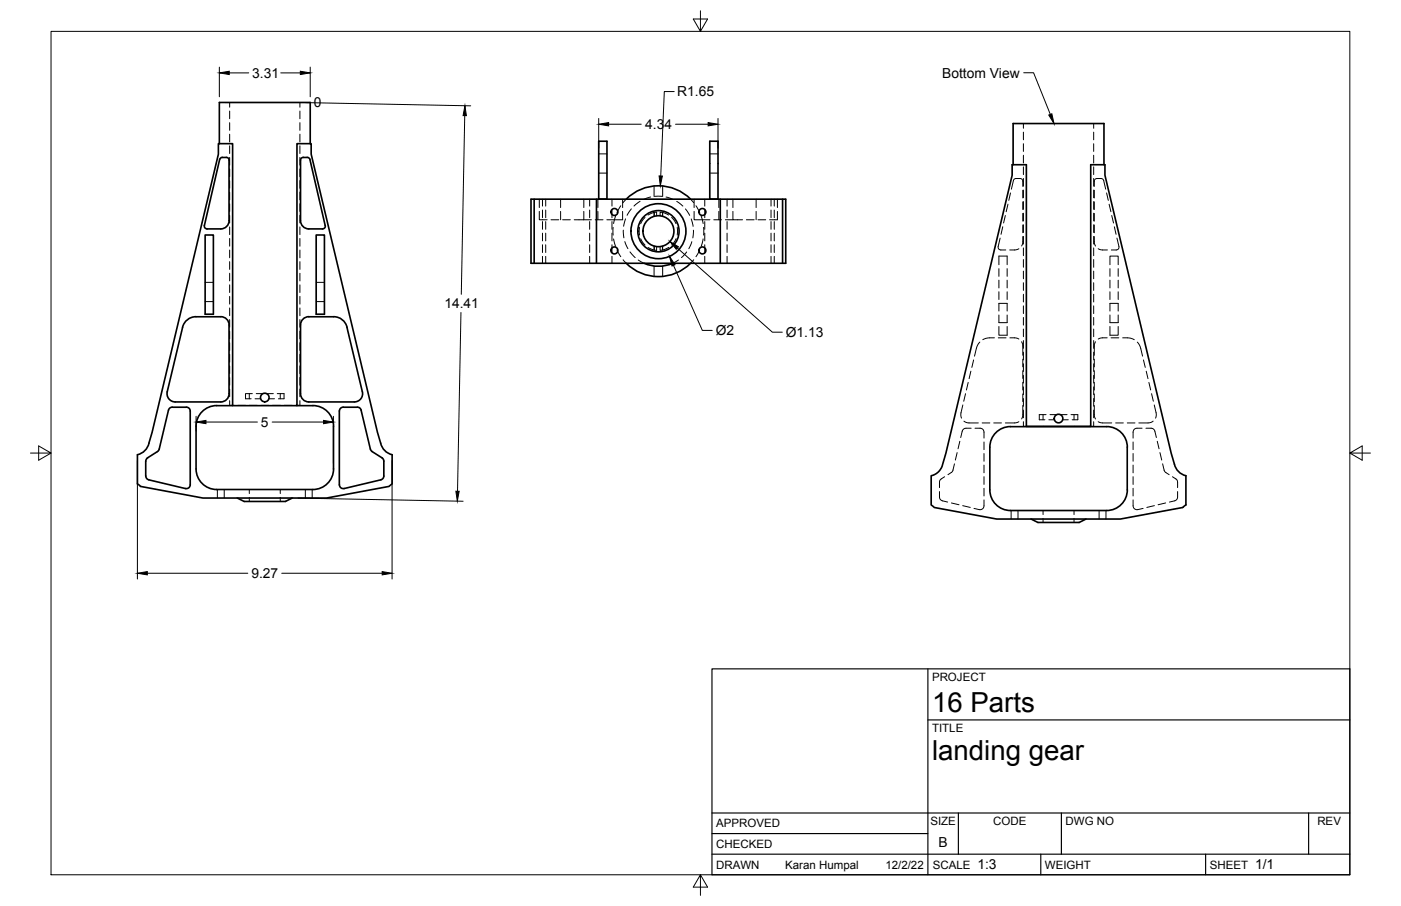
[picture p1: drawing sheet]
<svg xmlns="http://www.w3.org/2000/svg" width="432mm" height="279mm" viewBox="0 0 432 279" stroke-linecap="round" stroke-linejoin="round" font-family="sans-serif">
<!-- layer: Visible -->
<g fill="none" stroke="#000" stroke-width=".51">
<path d="M67.6 44.3v-12.7h28v12.7M68 48.7l1.8-.2a.82 .82 0 0 1 .8 .9v18.6a2.55 2.55 0 0 1-2.5 2.6h-4.5l-.6-.8 4.7-20.6zM92.9 48.8l1.8-.3 .7 .4 4.8 20.6v.5l-.5 .6h-4.5a2.55 2.55 0 0 1-2.6-2.6v-18.6zM184.5 43.6h2.6v17.8h-2.6zM218.8 43.6h2.5v17.8h-2.5zM312 50.8h4.3v80.7h19.9v-80.7h4.4v3.2l20.4 85.8 1 3.4a4.7 4.7 0 0 0 3.5 3.5v9l-1 .8-19.2 3.6h-38.1l-19.2-3.6-1-.8v-9a4.6 4.6 0 0 0 3.5-3.5l1-3.4 20.5-85.8zM312.3 50.8v-12.7h28v12.7M63.2 72.5h2.6v24.4h-2.6zM97.5 72.5h2.5v24.4h-2.5zM163.7 61.4h78.5v19.8h-78.5zM164.6 61.4v19.8M183.8 61.4v19.8"/>
<path d="M212.9 61.4a14 14 0 0 0-19.9 0M222 61.4v19.8M241.2 61.4v19.8M60.4 97.7h7.7M68.1 97.7a2.55 2.55 0 0 1 2.5 2.5v21.2a2.51 2.51 0 0 1-2.5 2.6h-14.1a2.55 2.55 0 0 1-2.5-3.2l4.8-19.9a4.2 4.2 0 0 1 4.1-3.2M95.2 97.7h7.6M95.2 97.7a2.55 2.55 0 0 0-2.6 2.5v21.2a2.55 2.55 0 0 0 2.6 2.6h14a2.55 2.55 0 0 0 2.5-3.2M102.8 97.7a4.2 4.2 0 0 1 4.2 3.2l4.7 19.9M198.5 81.2a10.8 10.8 0 0 0 8.8 0M212.9 81.2a14 14 0 0 1-19.9 0M51.9 126.5a1.2 1.2 0 0 1 1.2-.9h4.3a1.15 1.15 0 0 1 1.2 1.2v22.7a1.2 1.2 0 0 1-1.4 1.2l-11.4-2.7a1.23 1.23 0 0 1-.9-1.2l.1-4.9 .5-.7 3.5-2.4 2.9-12.3M66.8 125.1h4.9v-80.8h-4.4v3.2l-20.4 85.8-1 3.4a4.6 4.6 0 0 1-3.5 3.5v9l.9 .8 19.2 3.6h38.2l19.2-3.6 1-.8v-9a4.7 4.7 0 0 1-3.6-3.5l-1-3.4-20.4-85.8v-3.2h-4.4v80.8h-19.8"/>
<path d="M91.5 125.1h4.9M96.4 125.1a6.4 6.4 0 0 1 6.4 6.3v13.2a6.3 6.3 0 0 1-6.4 6.4h-29.6a6.4 6.4 0 0 1-6.4-6.4v-13.2a6.4 6.4 0 0 1 6.4-6.3M104.6 126.8v22.7M111.3 126.5l2.9 12M111.3 126.5a1.15 1.15 0 0 0-1.2-.9h-4.7l-.6 .5-.2 .7M114.2 138.5l.5 .8 3.5 2.3 .1 5.2a1.21 1.21 0 0 1-.9 1.2l-11.3 2.7a1.2 1.2 0 0 1-1.5-1.2M311.4 131.6h29.7M311.4 131.6a6.4 6.4 0 0 0-6.3 6.3v13.2a6.4 6.4 0 0 0 6.3 6.3h29.7a6.4 6.4 0 0 0 6.4-6.3l-.1-13.2a6.3 6.3 0 0 0-6.3-6.3M73.1 153.6l2.1 1h12.8l2.1-1M317.8 160.1l2.1 1h12.7l2.1-1"/>
<circle cx="189.4" cy="77.2" r="1.07"/>
<circle cx="189.4" cy="65.4" r="1.07"/>
<circle cx="202.9" cy="71.3" r="4.8"/>
<circle cx="202.9" cy="71.3" r="6.4"/>
<circle cx="202.9" cy="71.3" r="8.5"/>
<circle cx="216.5" cy="77.2" r="1.07"/>
<circle cx="216.5" cy="65.4" r="1.07"/>
<circle cx="81.6" cy="122.6" r="1.32"/>
<circle cx="326.2" cy="129.1" r="1.32"/>
</g>
<!-- layer: Hidden -->
<g fill="none" stroke="#000" stroke-width=".31">
<path d="M70.8 31.6v1.5M70.8 34.2v2.4M70.8 37.8v2.4M92.4 31.6v1.5M92.4 34.2v2.4M92.4 37.8v2.4M315.4 38.1v1.5M337.1 38.1v1.5M70.8 41.4v2.4M70.8 45v2.3M70.8 48.5v2.4M70.8 52.1v2.4"/>
<path d="M70.8 55.7v2.4M70.8 59.2v2.4M92.4 41.4v2.4M92.4 45v2.3M92.4 48.5v2.4M92.4 52.1v2.4M92.4 55.7v2.4M92.4 59.2v2.4M184.5 53.4h2.6M184.5 47.5h2.6M201.6 57.4v3.2M204.2 57.4v3.2"/>
<path d="M218.8 53.4h2.5M218.8 47.5h2.5M311.4 59.5l-.5 2.3M315.2 57.5l-.2-2.1-.5-.3h-1.5l-.6 .4-.7 2.8M315.2 58.7v2.3M315.4 40.7v2.4M315.4 44.3v2.4M315.4 47.9v2.4M315.4 51.5v2.3M315.4 55v2.4M315.4 58.6v2.4M337.1 40.7v2.4"/>
<path d="M337.1 44.3v2.4M337.1 47.9v2.4M337.1 51.5v2.3M337.1 55v2.4M337.1 58.6v2.4M337.3 57.5l.2-2.1 .5-.3h1.5l.6 .4 .7 2.8M337.3 58.7v2.3M341.1 59.5l.5 2.3M70.8 62.8v2.4M70.8 66.4v2.4M70.8 70v2.3M70.8 73.5v2.4"/>
<path d="M70.8 77.1v2.4M92.4 62.8v2.4M92.4 66.4v2.4M92.4 70v2.3M92.4 73.5v2.4M92.4 77.1v2.4M166.2 65.2v2.6h2.4M166.2 61.4v2.6M167.2 61.4v2.2M167.2 64.8v2.3M167.2 68.3v2.4M167.2 71.9v2.4"/>
<path d="M167.2 75.5v2.4M167.2 79.1v2.1M168.2 61.4v2.2M168.2 64.8v2.3M168.2 68.3v2.4M168.2 71.9v2.4M168.2 75.5v2.4M168.2 79.1v2.1M169.8 67.8h2.4M172.8 61.4v2.6M172.8 65.2v2.6M173.4 67.8h2.4"/>
<path d="M177 67.8h2.9M179.9 67.8h2.4M179.9 61.4v2.6M179.9 65.2v2.6M181.7 61.4v2.2M181.7 64.8v2.3M181.7 68.3v2.4M181.7 71.9v2.4M181.7 75.5v2.4M181.7 79.1v2.1M183.5 67.8h2.3M184.3 61.4v2.6"/>
<path d="M184.3 65.2v2.6M188.6 61.4v2.2M188.6 64.8v2.3M188.6 68.3v2.4M188.6 71.9v2.4M188.6 75.5v2.4M188.6 79.1v2.1M189 70.1v2.4M189.1 73.7l.6 2.3M189.7 66.6l-.6 2.3M190.2 77.1l1.1 2.1M191.3 63.5l-1.1 2"/>
<path d="M191.9 65.2v2.6h-4.9M191.9 61.4v2.6M192.1 71l.2 2.3M192.6 74.5l.9 2.2M192.8 67.5l-.6 2.3M193 61.4l-1 1.1M194.2 77.7l1.6 1.7M194.6 64.4l-1.3 2M197.1 70.1v2.4M197.3 62.1l-1.9 1.4M197.5 73.6l1.3 2M198.8 67.1l-1.3 1.9"/>
<path d="M199.7 66.3l2-.8v1.2M200.6 60.7l-2.3 .8M201.6 65.5v1.2M201.6 75.9v1.2M201.7 65.5l.7-.1v1.2M201.7 75.9v1.2M201.7 60.6h2.4M202.4 76.1v1.1l-1.4-.3-1.3-.6M203.5 66.6v-1.2l.6 .1 .1 1.2M204.2 75.9l-.1 1.2-.6 .1v-1.1M204.2 65.5l1.9 .8M204.2 65.5v1.2"/>
<path d="M204.2 75.9v1.2M205.3 60.8l2.2 .7M206.1 76.3l-1.9 .8M207 67.1l1.4 1.9M208.4 73.6l-1.4 2M208.6 62.1l1.9 1.5M208.7 70.1v2.4M211.3 64.4l1.3 2M211.6 77.7l-1.6 1.7M212.8 61.4l1 1.1M213 67.5l.6 2.3M213.2 74.5l-.9 2.2"/>
<path d="M213.7 71l-.2 2.4M213.9 65.2v2.6h4.9M213.9 61.4v2.6M214.5 63.5l1.2 2M215.7 77.1l-1.2 2.1M216.1 66.6l.6 2.3M216.7 73.7l-.6 2.3M216.9 70.1v2.4M217.2 61.4v2.2M217.2 64.8v2.3M217.2 68.3v2.4M217.2 71.9v2.4"/>
<path d="M217.2 75.5v2.4M217.2 79.1v2.1M220 67.8h2.4M221.6 61.4v2.6M221.6 65.2v2.6M223.6 67.8h2.3M224.1 61.4v2.2M224.1 64.8v2.3M224.1 68.3v2.4M224.1 71.9v2.4M224.1 75.5v2.4M224.1 79.1v2.1"/>
<path d="M225.9 65.2v2.6h3M225.9 61.4v2.6M230 67.8h2.4M233 61.4v2.6M233 65.2v2.6M233.6 67.8h2.4M237.6 61.4v2.2M237.6 64.8v2.3M237.6 68.3v2.4M237.6 71.9v2.4M237.6 75.5v2.4M237.6 79.1v2.1"/>
<path d="M238.6 61.4v2.2M238.6 64.8v2.3M238.6 68.3v2.4M238.6 71.9v2.4M238.6 75.5v2.4M238.6 79.1v2.1M239.6 65.2v2.6h-2.4M239.6 61.4v2.6M308.3 73.4l-.7 2.7 .1 .5 .6 .5h1.7M309.1 69.9l-.6 2.4M309.9 66.5l-.6 2.3M310.7 63l-.6 2.3"/>
<path d="M314 76.7l-.9 .3-1.9 .1M315.2 73a4.1 4.1 0 0 1-.3 2.8v.1M315.2 62.3v2.3M315.2 65.8v2.4M315.2 69.4v2.4M315.4 62.2v2.4M315.4 65.7v2.4M315.4 69.3v2.4M315.4 72.9v2.4M315.4 76.5v2.3M337.1 62.2v2.4M337.1 65.7v2.4"/>
<path d="M337.1 69.3v2.4M337.1 72.9v2.4M337.1 76.5v2.3M337.3 73a4.1 4.1 0 0 0 .3 2.8l.1 .1M337.3 62.3v2.3M337.3 65.8v2.4M337.3 69.4v2.4M338.5 76.7l.9 .3 1.9 .1M341.8 63l.6 2.3M342.6 66.5l.6 2.3M343.5 69.9l.5 2.4M344.3 73.4l.6 2.7-.1 .5-.6 .5h-1.7"/>
<path d="M63.2 93h2.6M63.2 87.1h2.6M70.8 80.7v2.4M70.8 84.3v2.3M70.8 87.8v2.4M70.8 91.4v2.4M70.8 95v2.4M70.8 98.6v2.3M92.4 80.7v2.4M92.4 84.3v2.3M92.4 87.8v2.4M92.4 91.4v2.4"/>
<path d="M92.4 95v2.4M92.4 98.6v2.3M97.5 93h2.5M97.5 87.1h2.5M192 80.1l1 1.1M196.7 80.2l1.8 1M201.6 82.1v3.2M204.2 82.1v3.2M209.1 80.2l-1.8 1M213.8 80.1l-1 1.1M307.9 81.6v-2.6h2.5v2.6M307.9 82.8v2.4"/>
<path d="M307.9 86.4v2.4M307.9 90v2.4M307.9 95.9v-2.3h2.5v2.3M307.9 97.1v2.4h2.5v-2.4M310.4 82.8v2.4M310.4 86.4v2.4M310.4 90v2.4M315.4 80v2.4M315.4 83.6v2.4M315.4 87.2v2.4M315.4 90.7v2.4M315.4 94.3v2.4"/>
<path d="M315.4 97.9v2.4M337.1 80v2.4M337.1 83.6v2.4M337.1 87.2v2.4M337.1 90.7v2.4M337.1 94.3v2.4M337.1 97.9v2.4M342.1 81.6v-2.6h2.5v2.6M342.1 95.9v-2.3h2.5v2.3M342.1 97.1v2.4h2.5v-2.4M342.1 82.8v2.4M342.1 86.4v2.4"/>
<path d="M342.1 90v2.4M344.6 82.8v2.4M344.6 86.4v2.4M344.6 90v2.4M70.8 102.1v2.4M70.8 105.7v2.4M70.8 109.3v2.4M70.8 112.8v2.4M70.8 116.4v2.4M70.8 120v2.4M92.4 102.1v2.4M92.4 105.7v2.4"/>
<path d="M92.4 109.3v2.4M92.4 112.8v2.4M92.4 116.4v2.4M92.4 120v2.4M298.4 117.9l-.5 2.4M299.2 114.5l-.5 2.3M300.1 111l-.6 2.3M302 105.5l-.4 .4a8.6 8.6 0 0 0-1.2 3.9M306.5 104.2h-2l-1.6 .6M307.7 104.2h2.4M307.9 100.7v2.7h2.5v-2.7M311.3 104.2h1.8l.9 .4"/>
<path d="M314.9 105.4l.3 .9v3.3M315.2 110.8v2.3M315.2 114.3v2.4M315.2 117.9v2.4M315.4 101.5v2.3M315.4 105v2.4M315.4 108.6v2.4M315.4 112.2v2.4M315.4 115.8v2.3M315.4 119.3v2.4M337.1 101.5v2.3M337.1 105v2.4"/>
<path d="M337.1 108.6v2.4M337.1 112.2v2.4M337.1 115.8v2.3M337.1 119.3v2.4M337.3 110.8v2.3M337.3 114.3v2.4M337.3 117.9v2.4M337.6 105.4l-.3 .9v3.3M341.2 104.2h-1.8l-.9 .4M342.1 100.7v2.7h2.5v-2.7M342.4 104.2h2.4M346 104.2h2l1.6 .6"/>
<path d="M350.5 105.5l.4 .4a8.6 8.6 0 0 1 1.2 3.9M352.4 111l.6 2.3M353.3 114.5l.5 2.3M354.1 117.9l.5 2.4M70.8 123.5v1.5h1.3M73.3 125h2.3M76.8 121.4v1.6M77.8 121.4h-2.1v1.6h1.7M78.6 123h1.7M79 121.4h2.1M79.2 125l-2.4 .1M80.4 125h2.4"/>
<path d="M82.1 121.4h2.1M82.9 123h1.7M84 125l2.4 .1M85.4 121.4h2.1v1.6h-1.7M86.4 121.4v1.6M87.6 125h2.3M92.4 123.5v1.5h-1.3M295 139.6l-.6 2.3M295.8 136.1l-.5 2.3M296.8 124.9l-.7 2.9 .3 1.1M297.1 129.9l1.1 .5h3.3M297.6 121.4l-.6 2.3"/>
<path d="M299.3 132.1h-1.8l-.6 .3-.8 2.5M300.5 132.1h1.6a1.18 1.18 0 0 1 1.2 1.2v1.8M302.7 130.4h2.4M303.3 136.3v2.4M303.3 139.9v2.3M306.3 130.4h2.4M314 130l-1.3 .4h-2.8M315.2 125.1v3.2l-.3 .9M315.2 121.5v2.3M315.4 130v1.5l.9 .1M315.4 122.9v2.4M315.4 126.5v2.3"/>
<path d="M321.5 127.9v1.6M321.5 131.5v.1M322.4 127.9h-2.1v1.6h1.8M323.3 129.5h1.7M323.6 127.9h2.1M326.8 127.9h2.1M327.5 129.5h1.7M330.1 127.9h2.1v1.6h-1.7M331 127.9v1.6M331 131.5v.1M337.1 130v1.5l-.9 .1M337.1 122.9v2.4"/>
<path d="M337.1 126.5v2.3M337.3 125.1v3.2l.4 .9M337.3 121.5v2.3M338.5 130l1.3 .4h2.8M343.9 130.4h2.3M347.4 130.4h2.4M349.2 136.3v2.4M349.2 139.9v2.3M352 132.1h-1.6a1.18 1.18 0 0 0-1.2 1.2v1.8M353.2 132.1h1.8l.6 .3 .8 2.5M354.9 121.4l.6 2.3M355.4 129.9l-1.1 .5h-3.3"/>
<path d="M355.7 124.9l.7 2.9-.2 1.1M356.7 136.1l.5 2.3M357.5 139.6l.6 2.3M67 151v2.6M69.1 151v2.6M76.8 151v1.2M76.8 153.4v1.2M86.4 151v1.2M86.4 153.4v1.2M94.1 151v2.6M96.2 151v2.6M289.6 151.6l.2 2.3 .5 .5 1.8 .4"/>
<path d="M291.1 147l-1.4 1.1-.1 2.3M293.2 155.1l2.4 .6M294.2 143l-.7 2.4-1.3 1M296.7 155.9l2.3 .6M303.3 154.2v1.8a1.22 1.22 0 0 1-1.5 1.2l-1.6-.4M303.3 143.4v2.4M303.3 147v2.4M303.3 150.6v2.4M311.6 157.4v2.7M313.8 157.4v2.7M321.5 157.4v1.3M321.5 159.9v1.2"/>
<path d="M331 157.4v1.3M331 159.9v1.2M338.8 157.4v2.7M340.9 157.4v2.7M349.2 154.2v1.8a1.22 1.22 0 0 0 1.5 1.2l1.6-.4M349.2 143.4v2.4M349.2 147v2.4M349.2 150.6v2.4M355.8 155.9l-2.3 .6M358.3 143l.7 2.4 1.3 1M359.3 155.1l-2.4 .6M361.4 147l1.4 1.1 .1 2.3"/>
<path d="M362.9 151.6l-.1 2.3-.6 .5-1.8 .4"/>
</g>
<!-- layer: Border -->
<path d="M15.7 9.7h400.3v260.1h-400.3zM215.9 3.3v6.4l-2.2-3.8h4.4l-2.2 3.8M9.4 139.7h6.3l-3.8-2.2v4.4l3.8-2.2M416 139.7l3.8 2.2v-4.4l-3.8 2.2h6.4M215.9 269.8l2.2 3.8h-4.4l2.2-3.8v6.3" fill="none" stroke="#000" stroke-width=".31"/>
<!-- layer: Titleblock -->
<path d="M219.4 206.3h196.6v63.5h-196.6zM286 206.3v63.5M286 222h130M219.4 257.1h66.6M219.4 250.7h196.6M295.4 250.7v12.7M327.1 250.7v12.7M403.3 250.7v12.7M219.4 263.4h196.6M320.8 263.4v6.4M371.6 263.4v6.4" fill="none" stroke="#000" stroke-width=".36"/>
<!-- layer: FD_Dimensions -->
<g fill="none" stroke="#000" stroke-width=".31">
<path d="M67.6 20.7v9.1M69.4 31.6h26.2M70.7 22.5h6M86.5 22.5h6.1M94.2 31.6l50.9 1M95.6 20.7v9.1M143.2 35.6l-1 55.2M184.5 36.5v9.2M187.6 38.3h10M207.8 28.2h-3.1l-1.1 26.1M208.2 38.3h10M221.3 36.5v9.2"/>
<path d="M208.8 76.5l29.3 25.9h3M142.1 96.4l-1.1 55.1M207.6 81.9l8.9 20h3M60.4 128.4v4.5M63.5 130.2h15.8M83.9 130.2h15.8M102.8 128.4v14.4M42.4 142v36.6M91.8 153.6l50.9 1M120.8 142v36.6M45.4 176.8h31M86.8 176.8h31"/>
</g>
<g fill="#000" stroke="#000" stroke-width=".31">
<path d="M67.6 22.5l3.1-.5v1zM92.6 22l3 .5-3 .5zM143.3 32.6l.4 3.1-1-.1zM184.5 38.3l3.1-.5v1zM218.2 37.8l3.1 .5-3.1 .5zM203.1 54.3h1.1l-.7 3zM206.5 74.5l2.6 1.6-.7 .8zM206.4 79.1l1.6 2.5-.9 .4zM60.4 130.2l3.1-.6v1.1zM99.7 129.6l3.1 .6-3.1 .5zM140.5 151.5h1l-.6 3zM42.4 176.8l3-.5v1z"/>
<path d="M117.8 176.3l3 .5-3 .5z"/>
</g>
<!-- layer: Leaders -->
<path d="M323.2 35.5l1-.4 .6 3z" fill="#000" stroke="#000" stroke-width=".31"/>
<path d="M315.5 22.4h3.1l5.1 12.9" fill="none" stroke="#000" stroke-width=".31"/>
<g font-size="8.5">
<text x="287.3" y="219.5">16 Parts</text>
<text x="287.3" y="234.5">landing gear</text>
</g>
<g font-size="4.3">
<text x="77.8" y="24">3.31</text>
<text x="290.4" y="23.9">Bottom View</text>
<text x="208.7" y="29.7">R1.65</text>
<text x="96.7" y="33.1">0</text>
<text x="198.9" y="39.8">4.34</text>
<text x="136.9" y="95.1">14.41</text>
<text x="220.6" y="103.4">Ø2</text>
<text x="242.2" y="103.9">Ø1.13</text>
<text x="80.4" y="131.7">5</text>
<text x="77.5" y="178.3">9.27</text>
<text x="289.3" y="261.2">B</text>
<text x="301.2" y="268.1">1:3</text>
<text x="386.8" y="268.1">1/1</text>
</g>
<g font-size="3.5">
<text x="287.3" y="210.1">PROJECT</text>
<text x="287.3" y="225.8">TITLE</text>
<text x="220.7" y="255.2">APPROVED</text>
<text x="286.7" y="254.5">SIZE</text>
<text x="306.1" y="254.5">CODE</text>
<text x="328.4" y="254.5">DWG NO</text>
<text x="406" y="254.5">REV</text>
<text x="220.7" y="261.5">CHECKED</text>
<text x="220.7" y="267.9">DRAWN</text>
<text x="242" y="267.9">Karan Humpal</text>
<text x="272.9" y="267.9">12/2/22</text>
<text x="287.5" y="267.9">SCALE</text>
<text x="322.1" y="267.9">WEIGHT</text>
<text x="372.9" y="267.9">SHEET</text>
</g>
</svg>
